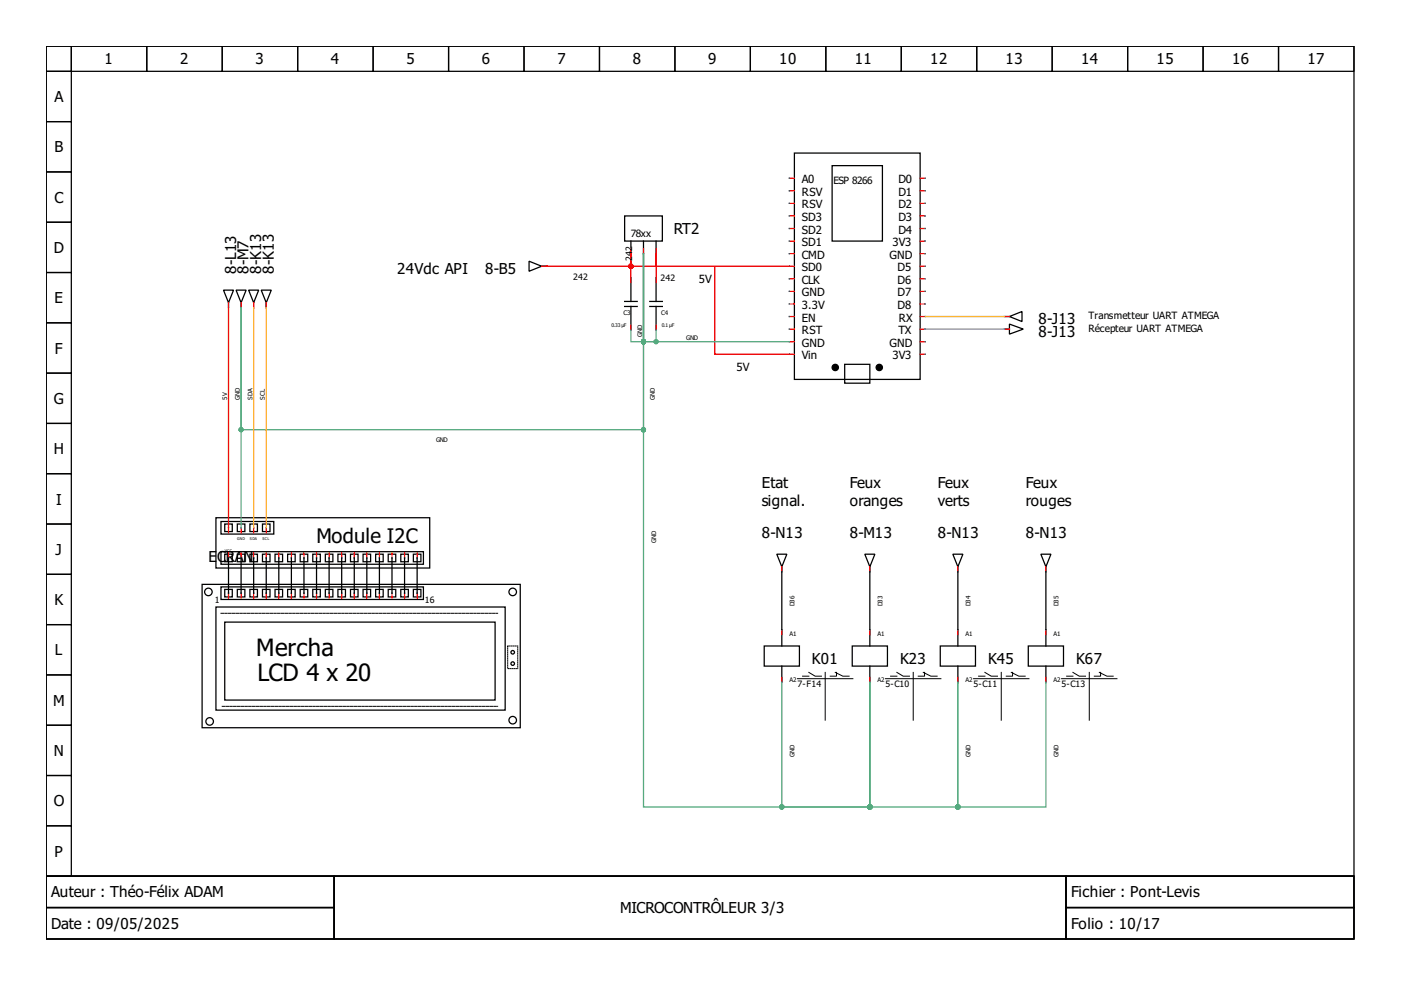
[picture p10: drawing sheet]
<svg xmlns="http://www.w3.org/2000/svg" width="297mm" height="210mm" viewBox="0 0 297 210" stroke-linecap="round" stroke-linejoin="round" font-family="sans-serif">
<g fill="none" stroke="#000" stroke-width=".27">
<path d="M9.8 9.8h277.3v176h-277.3zM9.8 9.8h5.3v5.3h-5.3zM9.8 15.1h5.3v10.7h-5.3zM15.1 9.8h16v5.3h-16zM31.1 9.8h16v5.3h-16zM47.1 9.8h16v5.3h-16zM63.1 9.8h16v5.3h-16zM79.1 9.8h16v5.3h-16zM95.1 9.8h16v5.3h-16zM111.1 9.8h16v5.3h-16zM127.1 9.8h16v5.3h-16zM143.1 9.8h16v5.3h-16z"/>
<path d="M159.1 9.8h16v5.3h-16zM175.1 9.8h16v5.3h-16zM191.1 9.8h16v5.3h-16zM207.1 9.8h16v5.3h-16zM223.1 9.8h16v5.3h-16zM239.1 9.8h16v5.3h-16zM255.1 9.8h16v5.3h-16zM271.1 9.8h16v5.3h-16zM9.8 25.8h5.3v10.7h-5.3zM9.8 36.5h5.3v10.6h-5.3zM168.4 32.5h26.7v47.9h-26.7zM176.4 35.1h10.7v16h-10.7z"/>
<path d="M9.8 47.1h5.3v10.7h-5.3zM9.8 57.8h5.3v10.6h-5.3zM112.2 55.4l2.6 1-2.6 1.1zM114.8 56.4h.8M132.4 45.8h8v5.3h-8zM133.8 51.1v2.7M133.8 59.1v4.8M136.4 51.1v2.7M139.1 51.1v2.7M139.1 59.1v4.8M9.8 68.4h5.3v10.7h-5.3zM9.8 79.1h5.3v10.7h-5.3z"/>
<path d="M47.4 61.5h2.1l-1.1 2.7zM48.4 64.2v.8M50 61.5h2.2l-1.1 2.7zM51.1 64.2v.8M52.7 61.5h2.1l-1 2.7zM53.8 64.2v.8M55.4 61.5h2.1l-1.1 2.7zM56.4 64.2v.8M132.4 65h2.7M132.4 63.9h2.7M133.8 65v4.8M137.8 65h2.6"/>
<path d="M137.8 63.9h2.6M139.1 65v4.8M179.1 77.2h5.3v4h-5.3zM213.2 69.8h.8M213.2 67.1h.8M214 68.7l3 1.1-3 1zM214 67.1l2.7-1.1v2.2zM9.8 89.8h5.3v10.6h-5.3zM9.8 100.4h5.3v10.7h-5.3zM9.8 111.1h5.3v10.7h-5.3zM45.8 109.8h45.3v10.6h-45.3zM46.8 110.6h11.2v2.6h-11.2z"/>
<path d="M46.8 117h43v2.6h-43zM47.6 111.1h1.6v1.6h-1.6zM47.6 117.5h1.6v1.6h-1.6zM48.4 118.3v7.5M50.3 111.1h1.6v1.6h-1.6zM50.3 117.5h1.6v1.6h-1.6zM51.1 118.3v7.5M53 111.1h1.6v1.6h-1.6zM53 117.5h1.6v1.6h-1.6zM53.8 118.3v7.5M55.6 111.1h1.6v1.6h-1.6zM55.6 117.5h1.6v1.6h-1.6z"/>
<path d="M56.4 118.3v7.5M58.3 117.5h1.6v1.6h-1.6zM59.1 118.3v7.5M61 117.5h1.6v1.6h-1.6zM61.8 118.3v7.5M63.6 117.5h1.6v1.6h-1.6zM64.4 118.3v7.5M66.3 117.5h1.6v1.6h-1.6zM67.1 118.3v7.5M69 117.5h1.6v1.6h-1.6zM69.8 118.3v7.5M71.6 117.5h1.6v1.6h-1.6z"/>
<path d="M72.4 118.3v7.5M74.3 117.5h1.6v1.6h-1.6zM75.1 118.3v7.5M77 117.5h1.6v1.6h-1.6zM77.8 118.3v7.5M79.6 117.5h1.6v1.6h-1.6zM80.4 118.3v7.5M82.3 117.5h1.6v1.6h-1.6zM83.1 118.3v7.5M85 117.5h1.6v1.6h-1.6zM85.8 118.3v7.5M87.6 117.5h1.6v1.6h-1.6z"/>
<path d="M88.4 118.3v7.5M164.7 117.5h2.1l-1 2.7zM183.4 117.5h2.1l-1.1 2.7zM202 117.5h2.2l-1.1 2.7zM220.7 117.5h2.1l-1.1 2.7zM9.8 121.8h5.3v10.6h-5.3zM9.8 132.4h5.3v10.7h-5.3zM42.9 123.9h67.4v30.4h-67.4zM45.8 128.7h61.3v21.9h-61.3zM46.8 124.4h43v2.7h-43zM47.6 125h1.6v1.6h-1.6zM47.6 131.9h57.4v16.5h-57.4z"/>
<path d="M50.3 125h1.6v1.6h-1.6zM53 125h1.6v1.6h-1.6zM55.6 125h1.6v1.6h-1.6zM58.3 125h1.6v1.6h-1.6zM61 125h1.6v1.6h-1.6zM63.6 125h1.6v1.6h-1.6zM66.3 125h1.6v1.6h-1.6zM69 125h1.6v1.6h-1.6zM71.6 125h1.6v1.6h-1.6zM74.3 125h1.6v1.6h-1.6zM77 125h1.6v1.6h-1.6zM79.6 125h1.6v1.6h-1.6z"/>
<path d="M82.3 125h1.6v1.6h-1.6zM85 125h1.6v1.6h-1.6zM87.6 125h1.6v1.6h-1.6zM162 137h7.5v4.2h-7.5zM165.8 120.2v.8M165.8 133.8v3.2M165.8 121.2v12.3M180.7 137h7.5v4.2h-7.5zM184.4 120.2v.8M184.4 133.8v3.2M184.4 121.2v12.3M199.4 137h7.4v4.2h-7.4z"/>
<path d="M203.1 121.2v12.3M203.1 120.2v.8M203.1 133.8v3.2M218 137h7.5v4.2h-7.5zM221.7 121.2v12.3M221.7 120.2v.8M221.7 133.8v3.2M9.8 143.1h5.3v10.7h-5.3zM9.8 153.8h5.3v10.6h-5.3zM165.8 141.2v3.2M184.4 141.2v3.2M203.1 141.2v3.2"/>
<path d="M221.7 141.2v3.2M9.8 164.4h5.3v10.7h-5.3zM9.8 175.1h5.3v10.7h-5.3zM9.8 185.8h277.3v13.3h-277.3zM9.8 185.8h61v6.6h-61zM9.8 192.4h61v6.7h-61zM70.8 185.8h155.2v13.3h-155.2zM226 185.8h61.1v6.6h-61.1zM226 192.4h61.1v6.7h-61.1z"/>
<circle cx="44.2" cy="125.5" r=".8"/>
<circle cx="108.7" cy="125.5" r=".8"/>
<circle cx="108.7" cy="138.3" r=".38"/>
<circle cx="44.4" cy="153" r=".8"/>
<circle cx="108.7" cy="152.7" r=".8"/>
<circle cx="108.7" cy="140.7" r=".38"/>
</g>
<g fill="#000" stroke="#000" stroke-width=".27">
<circle cx="177.1" cy="77.9" r=".67"/>
<circle cx="186.4" cy="77.9" r=".67"/>
</g>
<g fill="none" stroke="#f00" stroke-width=".27">
<path d="M167.4 37.8h1M195.1 37.8h1.1M114.8 56.4h1.1M115.9 56.4h52.5M133.8 52.7v1.1M133.8 53.8v2.6h-17.9M133.8 53.8v6.1M136.4 52.7v1.1M139.1 53.8v2.6h12.4v18.7h16.9M139.1 52.7v1.1M139.1 53.8v6.1M167.4 53.8h1"/>
<path d="M167.4 40.5h1M167.4 43.1h1M167.4 59.1h1M167.4 51.1h1M167.4 48.4h1M167.4 45.8h1M195.1 53.8h1.1M195.1 40.5h1.1M195.1 43.1h1.1M195.1 56.4h1.1M195.1 59.1h1.1M195.1 51.1h1.1"/>
<path d="M195.1 48.4h1.1M195.1 45.8h1.1M48.4 64.2v48.8M51.1 64.2v1M53.8 64.2v1M56.4 64.2v1M133.8 69v1M139.1 69v1M167.4 64.4h1M167.4 61.8h1M167.4 72.4h1M167.4 67.1h1"/>
<path d="M167.4 69.8h1M195.1 64.4h1.1M195.1 61.8h1.1M195.1 72.4h1.1M195.1 67.1h1.1M195.1 69.8h1.1M195.1 75.1h1.1M213 67.1h1M213 69.8h1M48.4 117.2v1.1M51.1 111.9v1.1M51.1 117.2v1.1"/>
<path d="M53.8 111.9v1.1M53.8 117.2v1.1M56.4 111.9v1.1M56.4 117.2v1.1M59.1 117.2v1.1M61.8 117.2v1.1M64.4 117.2v1.1M67.1 117.2v1.1M69.8 117.2v1.1M72.4 117.2v1.1M75.1 117.2v1.1M77.8 117.2v1.1"/>
<path d="M80.4 117.2v1.1M83.1 117.2v1.1M85.8 117.2v1.1M88.4 117.2v1.1M48.4 125.8v1M51.1 125.8v1M53.8 125.8v1M56.4 125.8v1M59.1 125.8v1M61.8 125.8v1M64.4 125.8v1M67.1 125.8v1"/>
<path d="M69.8 125.8v1M72.4 125.8v1M75.1 125.8v1M77.8 125.8v1M80.4 125.8v1M83.1 125.8v1M85.8 125.8v1M88.4 125.8v1M165.8 120.2v1M165.8 133.5v1.1M184.4 120.2v1M184.4 133.5v1.1"/>
<path d="M203.1 120.2v1M203.1 133.5v1.1M221.7 120.2v1M221.7 133.5v1.1M165.8 143.6v1.1M184.4 143.6v1.1M203.1 143.6v1.1M221.7 143.6v1.1"/>
</g>
<g fill="none" stroke="#00f" stroke-width=".27">
<path d="M167.4 37.8h.1M196.2 37.8h.1M115.9 56.4h.1M133.8 53.8h.1M133.8 58.8h.1M136.4 53.8h.1M139.1 53.8h.1M139.1 58.8h.1M167.4 40.5h.1M167.4 43.1h.1M167.4 45.8h.1M167.4 48.4h.1"/>
<path d="M167.4 51.1h.1M167.4 53.8h.1M167.4 56.4h.1M167.4 59.1h.1M196.2 40.5h.1M196.2 43.1h.1M196.2 45.8h.1M196.2 48.4h.1M196.2 51.1h.1M196.2 53.8h.1M196.2 56.4h.1M196.2 59.1h.1"/>
<path d="M48.4 65.2h.1M51.1 65.2h.1M53.8 65.2h.1M56.4 65.2h.1M133.8 70h.1M139.1 70h.1M167.4 61.8h.1M167.4 64.4h.1M167.4 67.1h.1M167.4 69.8h.1M167.4 72.4h.1M167.4 75.1h.1"/>
<path d="M196.2 61.8h.1M196.2 64.4h.1M196.2 67.1h.1M196.2 69.8h.1M196.2 72.4h.1M196.2 75.1h.1M213 67.1h.1M213 69.8h.1M48.4 111.9h.1M48.4 118.3h.1M51.1 111.9h.1M51.1 118.3h.1"/>
<path d="M53.8 111.9h.1M53.8 118.3h.1M56.4 111.9h.1M56.4 118.3h.1M59.1 118.3h.1M61.8 118.3h.1M64.4 118.3h.1M67.1 118.3h.1M69.8 118.3h.1M72.4 118.3h.1M75.1 118.3h.1M77.8 118.3h.1"/>
<path d="M80.4 118.3h.1M83.1 118.3h.1M85.8 118.3h.1M88.4 118.3h.1M48.4 125.8h.1M51.1 125.8h.1M53.8 125.8h.1M56.4 125.8h.1M59.1 125.8h.1M61.8 125.8h.1M64.4 125.8h.1M67.1 125.8h.1"/>
<path d="M69.8 125.8h.1M72.4 125.8h.1M75.1 125.8h.1M77.8 125.8h.1M80.4 125.8h.1M83.1 125.8h.1M85.8 125.8h.1M88.4 125.8h.1M165.8 121.2h.1M165.8 133.5h.1M184.4 121.2h.1M184.4 133.5h.1"/>
<path d="M203.1 121.2h.1M203.1 133.5h.1M221.7 121.2h.1M221.7 133.5h.1M165.8 144.7h.1M184.4 144.7h.1M203.1 144.7h.1M221.7 144.7h.1"/>
</g>
<path d="M46.8 130h58.7M47.1 149.8h58.4" fill="none" stroke="#000" stroke-width=".21" stroke-dasharray=".5 .3"/>
<path d="M107.6 137h2.2v4.8h-2.2z" fill="none" stroke="#000" stroke-width=".21" stroke-dasharray=".1 .3"/>
<g fill="none" stroke="#000" stroke-width=".21">
<path d="M169.1 143.9h11.7M170.2 143.4h1.3M171.5 142.6l1.3 .8h1.4M175 142.6v10.1M177.1 142.6l1.6 .8h1.3M177.4 142.6v.8h-1.4M187.8 143.9h11.7M188.8 143.4h1.4M190.2 142.6l1.3 .8h1.3M193.6 142.6v10.1M195.8 142.6l1.6 .8h1.3M196 142.6v.8h-1.3"/>
<path d="M206.4 143.9h11.8M207.5 143.4h1.3M208.8 142.6l1.4 .8h1.3M212.3 142.6v10.1M214.4 142.6l1.6 .8h1.4M214.7 142.6v.8h-1.3M225.1 143.9h11.7M226.1 143.4h1.4M227.5 142.6l1.3 .8h1.3M230.9 142.6v10.1M233.1 142.6l1.6 .8h1.3M233.3 142.6v.8h-1.3"/>
</g>
<path d="M136.4 53.8v37.3h-85.3v-25.9v46.7M136.4 53.8v18.6h2.7v-2.4M136.4 53.8v18.6h-2.6v-2.4M136.4 53.8v117.3h48v-26.4M136.4 53.8v18.6h31M165.8 144.7v26.4h18.6v-26.4M184.4 144.7v26.4h18.7v-26.4v26.4h18.6v-26.4" fill="none" stroke="#55aa7f" stroke-width=".27"/>
<g fill="#55aa7f" stroke="#55aa7f" stroke-width=".27">
<circle cx="139.1" cy="72.4" r=".4"/>
<circle cx="136.4" cy="72.4" r=".4"/>
<circle cx="203.1" cy="171.1" r=".4"/>
<circle cx="136.4" cy="91.1" r=".4"/>
<circle cx="51.1" cy="91.1" r=".4"/>
<circle cx="165.8" cy="171.1" r=".4"/>
<circle cx="184.4" cy="171.1" r=".4"/>
</g>
<circle cx="133.8" cy="56.4" r=".4" fill="#f00" stroke="#f00" stroke-width=".27"/>
<path d="M196.2 69.8h16.8" fill="none" stroke="#55f" stroke-width=".27"/>
<path d="M53.8 65.2v46.7M56.4 65.2v46.7M196.2 67.1h16.8" fill="none" stroke="#fa0" stroke-width=".27"/>
<g font-size="5.1">
<text x="54.3" y="139.1">Mercha</text>
<text x="54.6" y="144.4">LCD 4 x 20</text>
</g>
<text font-size="4.3" x="67.1" y="115.1">Module I2C</text>
<g font-size="3.2">
<text x="22.2" y="13.7">1</text>
<text x="38.2" y="13.7">2</text>
<text x="54.2" y="13.7">3</text>
<text x="70.2" y="13.7">4</text>
<text x="86.2" y="13.7">5</text>
<text x="102.2" y="13.7">6</text>
<text x="118.2" y="13.7">7</text>
<text x="134.2" y="13.7">8</text>
<text x="150.2" y="13.7">9</text>
<text x="165.2" y="13.7">10</text>
<text x="181.2" y="13.7">11</text>
<text x="197.2" y="13.7">12</text>
<text x="213.2" y="13.7">13</text>
<text x="229.2" y="13.7">14</text>
<text x="245.2" y="13.7">15</text>
<text x="261.2" y="13.7">16</text>
<text x="277.2" y="13.7">17</text>
<text x="11.5" y="21.7">A</text>
<text x="11.5" y="32.3">B</text>
<text x="11.5" y="43">C</text>
<text x="11.4" y="53.6">D</text>
<text x="142.8" y="49.6">RT2</text>
<text x="50" y="58" transform="rotate(-90 50 58)">8-L13</text>
<text x="52.7" y="58" transform="rotate(-90 52.7 58)">8-M7</text>
<text x="55.4" y="58" transform="rotate(-90 55.4 58)">8-K13</text>
<text x="58" y="58" transform="rotate(-90 58 58)">8-K13</text>
<text x="84.2" y="58">24Vdc API</text>
<text x="102.8" y="58">8-B5</text>
<text x="11.5" y="64.3">E</text>
<text x="220.2" y="71.4">8-J13</text>
<text x="220.2" y="68.7">8-J13</text>
<text x="11.7" y="75">F</text>
<text x="11.4" y="85.6">G</text>
<text x="11.4" y="96.3">H</text>
<text x="11.9" y="107">I</text>
<text x="161.5" y="103.4">Etat</text>
<text x="161.5" y="107.4">signal.</text>
<text x="180.2" y="103.4">Feux</text>
<text x="180.2" y="107.4">oranges</text>
<text x="198.8" y="103.4">Feux</text>
<text x="198.8" y="107.4">verts</text>
<text x="217.5" y="103.4">Feux</text>
<text x="217.5" y="107.4">rouges</text>
<text x="11.8" y="117.6">J</text>
<text x="44.2" y="119.1">E</text>
<text x="46" y="119.1">CRA</text>
<text x="51.6" y="119.1">N</text>
<text x="161.5" y="114">8-N13</text>
<text x="180.2" y="114">8-M13</text>
<text x="198.8" y="114">8-N13</text>
<text x="217.5" y="114">8-N13</text>
<text x="11.5" y="128.3">K</text>
<text x="11.7" y="139">L</text>
<text x="172.2" y="140.7">K01</text>
<text x="190.8" y="140.7">K23</text>
<text x="209.5" y="140.7">K45</text>
<text x="228.1" y="140.7">K67</text>
<text x="11.3" y="149.6">M</text>
<text x="11.4" y="160.3">N</text>
<text x="11.4" y="171">O</text>
<text x="11.5" y="181.6">P</text>
<text x="10.9" y="190.3">Auteur : Théo-Félix ADAM</text>
<text x="227.1" y="190.3">Fichier : Pont-Levis</text>
<text x="10.9" y="197">Date : 09/05/2025</text>
<text x="131.5" y="193.6">MICROCONTRÔLEUR 3/3</text>
<text x="227.1" y="197">Folio : 10/17</text>
</g>
<g font-size="2.4">
<text x="170" y="38.9">A0</text>
<text x="170" y="41.5">RSV</text>
<text x="190.5" y="38.9">D0</text>
<text x="190.5" y="41.5">D1</text>
<text x="170" y="44.2">RSV</text>
<text x="170" y="46.8">SD3</text>
<text x="190.5" y="44.2">D2</text>
<text x="190.5" y="46.8">D3</text>
<text x="170" y="49.5">SD2</text>
<text x="170" y="52.2">SD1</text>
<text x="189.2" y="52.2">3V3</text>
<text x="190.5" y="49.5">D4</text>
<text x="148.2" y="59.9">5V</text>
<text x="170" y="54.8">CMD</text>
<text x="170" y="57.5">SD0</text>
<text x="188.6" y="54.8">GND</text>
<text x="190.3" y="57.5">D5</text>
<text x="170" y="60.2">CLK</text>
<text x="170" y="62.8">GND</text>
<text x="170" y="65.5">3.3V</text>
<text x="190.3" y="60.2">D6</text>
<text x="190.3" y="62.8">D7</text>
<text x="190.3" y="65.5">D8</text>
<text x="170" y="68.2">EN</text>
<text x="170" y="70.8">RST</text>
<text x="190.5" y="70.8">TX</text>
<text x="190.6" y="68.2">RX</text>
<text x="170" y="73.5">GND</text>
<text x="170" y="76.2">Vin</text>
<text x="188.6" y="73.5">GND</text>
<text x="189.2" y="76.2">3V3</text>
<text x="156.2" y="78.6">5V</text>
</g>
<g font-size="2.1">
<text x="176.7" y="39.1">ESP 8266</text>
<text x="133.8" y="50.3">78xx</text>
<text x="230.8" y="67.6">Transmetteur UART ATMEGA</text>
<text x="230.8" y="70.3">Récepteur UART ATMEGA</text>
</g>
<g font-size="1.9">
<text x="121.5" y="59.4">242</text>
<text x="134" y="55.4" transform="rotate(-90 134 55.4)">242</text>
<text x="140" y="59.6">242</text>
<text x="45.5" y="127.9">1</text>
<text x="90" y="127.9">16</text>
<text x="169.1" y="145.8">7-F14</text>
<text x="187.8" y="145.8">5-C10</text>
<text x="206.4" y="145.8">5-C11</text>
<text x="225.1" y="145.8">5-C13</text>
</g>
<g font-size="1.3">
<text x="132.2" y="66.8">C3</text>
<text x="136.2" y="71.4" transform="rotate(-90 136.2 71.4)">GND</text>
<text x="140.2" y="66.8">C4</text>
<text x="145.5" y="72.2">GND</text>
<text x="48.2" y="84.7" transform="rotate(-90 48.2 84.7)">5V</text>
<text x="50.8" y="84.7" transform="rotate(-90 50.8 84.7)">GND</text>
<text x="53.5" y="84.7" transform="rotate(-90 53.5 84.7)">SDA</text>
<text x="56.2" y="84.7" transform="rotate(-90 56.2 84.7)">SCL</text>
<text x="138.8" y="84.7" transform="rotate(-90 138.8 84.7)">GND</text>
<text x="92.4" y="93.8">GND</text>
<text x="139.1" y="115.1" transform="rotate(-90 139.1 115.1)">GND</text>
<text x="168.4" y="128.6" transform="rotate(-90 168.4 128.6)">D36</text>
<text x="187.1" y="128.6" transform="rotate(-90 187.1 128.6)">D33</text>
<text x="205.8" y="128.6" transform="rotate(-90 205.8 128.6)">D34</text>
<text x="224.4" y="128.6" transform="rotate(-90 224.4 128.6)">D35</text>
<text x="167.4" y="134.9">A1</text>
<text x="186" y="134.9">A1</text>
<text x="204.7" y="134.9">A1</text>
<text x="223.3" y="134.9">A1</text>
<text x="167.4" y="144.5">A2</text>
<text x="186" y="144.5">A2</text>
<text x="204.7" y="144.5">A2</text>
<text x="223.3" y="144.5">A2</text>
<text x="168.4" y="160.4" transform="rotate(-90 168.4 160.4)">GND</text>
<text x="205.8" y="160.4" transform="rotate(-90 205.8 160.4)">GND</text>
<text x="224.4" y="160.4" transform="rotate(-90 224.4 160.4)">GND</text>
</g>
<g font-size="1.1">
<text x="129.6" y="69.2">0.33 µF</text>
<text x="140.3" y="69.2">0.1 µF</text>
</g>
<g font-size=".8">
<text x="47.6" y="117">VCC</text>
<text x="50.3" y="114.6">GND</text>
<text x="53" y="114.6">SDA</text>
<text x="55.6" y="114.6">SCL</text>
</g>
</svg>
